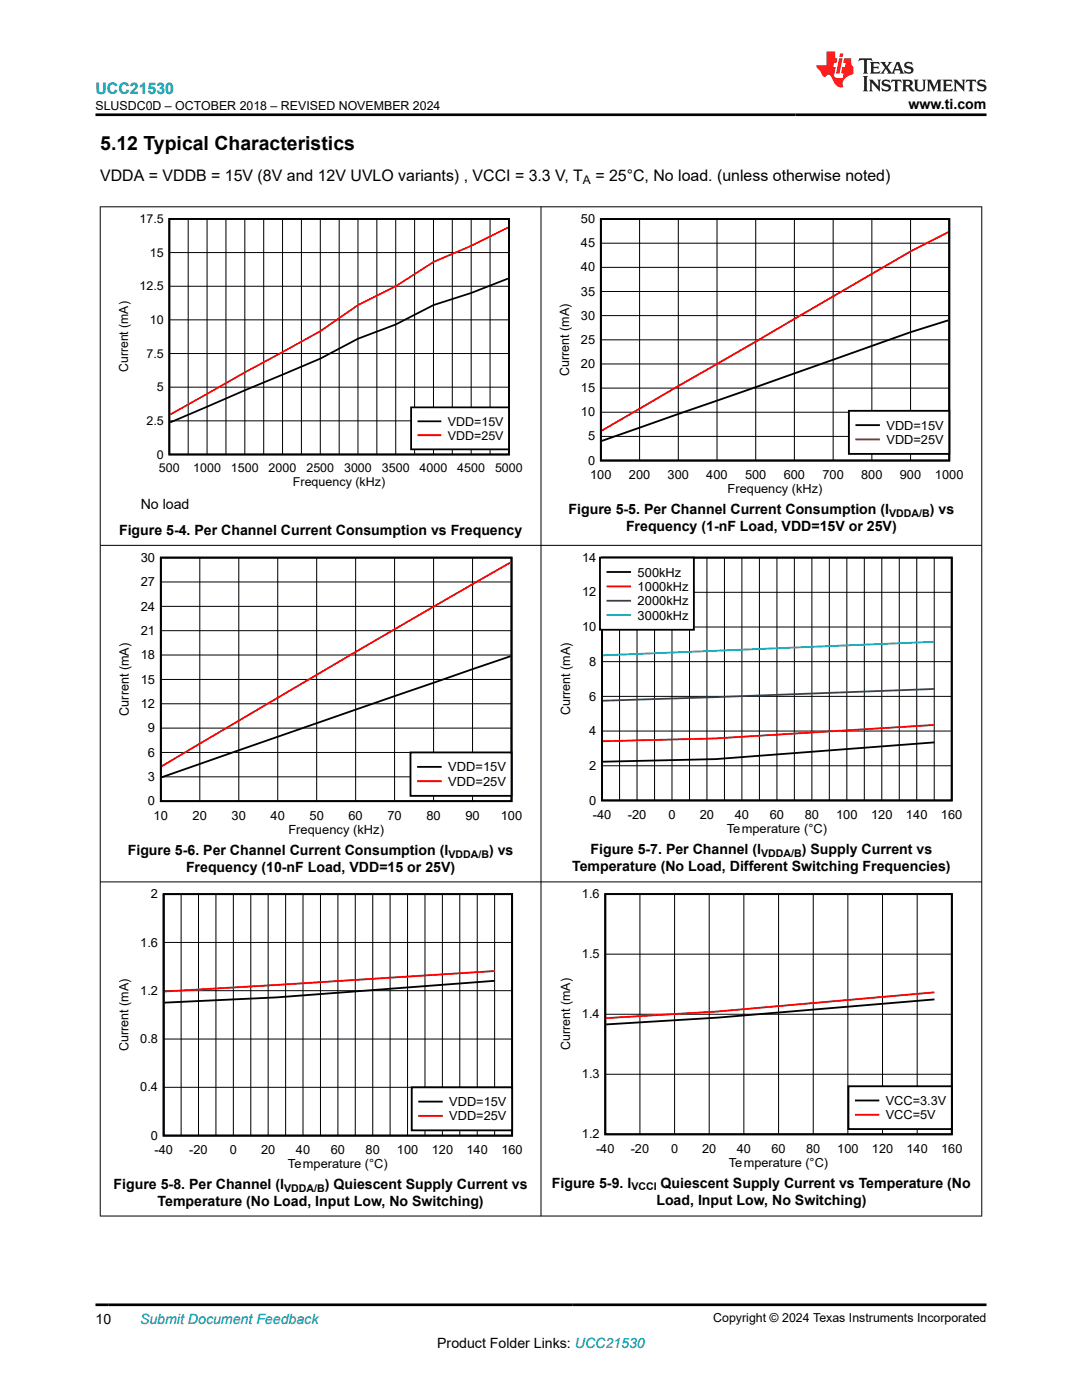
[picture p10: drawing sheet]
<svg xmlns="http://www.w3.org/2000/svg" width="216mm" height="279mm" viewBox="0 0 216 279" stroke-linecap="round" stroke-linejoin="round" font-family="sans-serif">
<path d="M33.8 43.7h67.8v47h-67.8zM101.4 55.6l-7.4 2.9-7.5 2.4-7.5 3.9-7.6 2.8-7.5 4-29.9 12.7" fill="none" stroke="#000" stroke-width=".35"/>
<g fill="none" stroke="#000" stroke-width=".2">
<path d="M33.8 57.1h67.8M33.8 50.4h67.8M37.6 43.7v47M41.3 43.7v47M45.1 43.7v47M48.9 43.7v47M52.6 43.7v47M56.4 43.7v47M60.1 43.7v47M63.9 43.7v47M67.7 43.7v47M71.4 43.7v47"/>
<path d="M75.2 43.7v47M79 43.7v47M82.7 43.7v47M86.5 43.7v47M90.3 43.7v47M94 43.7v47M97.8 43.7v47M33.8 77.3h67.8M33.8 70.6h67.8M33.8 63.8h67.8M33.8 84h67.8"/>
</g>
<path d="M101.4 45.4l-7.4 3.7-7.5 3.2-7.5 4.8-7.6 3.8-7.5 5.2-15 8.2-14.9 8.4" fill="none" stroke="#f00" stroke-width=".35"/>
<path d="M82 81.3h19.6v8.4h-19.6z" fill-rule="evenodd" fill="#fff"/>
<path d="M82 81.3h19.6v8.4h-19.6zM83.5 84.1h4.4" fill="none" stroke="#000" stroke-width=".35"/>
<path d="M83.5 86.9h4.4" fill="none" stroke="#f00" stroke-width=".35"/>
<path d="M119.9 43.7h69.5v48.2h-69.5zM189.2 63.9l-7.5 2.4-61.6 21.7" fill="none" stroke="#000" stroke-width=".37"/>
<g fill="none" stroke="#000" stroke-width=".2">
<path d="M119.9 58.2h69.5M119.9 53.4h69.5M119.9 48.5h69.5M127.6 43.7v48.2M135.3 43.7v48.2M143.1 43.7v48.2M150.8 43.7v48.2M158.5 43.7v48.2M166.2 43.7v48.2M174 43.7v48.2M181.7 43.7v48.2M119.9 77.5h69.5"/>
<path d="M119.9 72.6h69.5M119.9 67.8h69.5M119.9 63h69.5M119.9 87.1h69.5M119.9 82.3h69.5"/>
</g>
<path d="M189.2 46.3l-7.5 3.9-61.6 35.7" fill="none" stroke="#f00" stroke-width=".37"/>
<path d="M169.4 82h20v8.6h-20z" fill-rule="evenodd" fill="#fff"/>
<path d="M169.4 82h20v8.6h-20zM170.9 84.8h4.5M32.1 111.3h70v48.6h-70zM101.9 131l-69.6 24.1" fill="none" stroke="#000" stroke-width=".37"/>
<path d="M170.9 87.7h4.5M101.9 112.2l-30.9 17.9-38.7 22.8" fill="none" stroke="#f00" stroke-width=".37"/>
<g fill="none" stroke="#000" stroke-width=".2">
<path d="M32.1 116.1h70M39.9 111.3v48.6M47.6 111.3v48.6M55.4 111.3v48.6M63.2 111.3v48.6M71 111.3v48.6M78.7 111.3v48.6M86.5 111.3v48.6M94.3 111.3v48.6M32.1 135.6h70M32.1 130.7h70M32.1 125.9h70"/>
<path d="M32.1 121h70M32.1 155h70M32.1 150.2h70M32.1 145.3h70M32.1 140.5h70"/>
</g>
<path d="M81.9 150.2h20.2v8.6h-20.2z" fill-rule="evenodd" fill="#fff"/>
<path d="M120.1 111.3h69.8v48.4h-69.8zM81.9 150.2h20.2v8.6h-20.2zM83.4 153h4.5M186.4 148.2l-43.6 3.3-22.5 .5" fill="none" stroke="#000" stroke-width=".37"/>
<path d="M83.4 155.9h4.5M186.4 144.7l-43.6 2.7-22.5 .5" fill="none" stroke="#f00" stroke-width=".37"/>
<g fill="none" stroke="#000" stroke-width=".2">
<path d="M120.1 118.2h69.8M123.6 111.3v48.5M127.1 111.3v48.5M130.6 111.3v48.5M134.1 111.3v48.5M137.6 111.3v48.5M141.1 111.3v48.5M144.6 111.3v48.5M148 111.3v48.5M151.5 111.3v48.5M155 111.3v48.5M158.5 111.3v48.5"/>
<path d="M162 111.3v48.5M165.5 111.3v48.5M169 111.3v48.5M172.5 111.3v48.5M176 111.3v48.5M179.4 111.3v48.5M182.9 111.3v48.5M186.4 111.3v48.5M120.1 139h69.8M120.1 132h69.8M120.1 125.1h69.8M120.1 152.8h69.8"/>
<path d="M120.1 145.9h69.8"/>
</g>
<path d="M186.4 137.5l-66.1 2.3" fill="none" stroke="#156" stroke-width=".37"/>
<path d="M186.4 128.1l-66.1 2.7" fill="none" stroke="#0bc" stroke-width=".37"/>
<path d="M119.7 111.3h18.8v14.4h-18.8z" fill-rule="evenodd" fill="#fff"/>
<path d="M119.7 111.3h18.8v14.4h-18.8zM121.2 114.2h4.5M32.7 178.4h69.5v48.2h-69.5zM98.7 195.7l-43.4 3.3-22.5 1.1" fill="none" stroke="#000" stroke-width=".37"/>
<path d="M121.2 117h4.5M98.7 193.8l-65.9 4.1" fill="none" stroke="#f00" stroke-width=".37"/>
<path d="M121.2 119.9h4.5" fill="none" stroke="#156" stroke-width=".37"/>
<path d="M121.2 122.8h4.5" fill="none" stroke="#0bc" stroke-width=".37"/>
<g fill="none" stroke="#000" stroke-width=".2">
<path d="M36.1 178.4v48.2M39.6 178.4v48.2M43.1 178.4v48.2M46.6 178.4v48.2M50 178.4v48.2M53.5 178.4v48.2M57 178.4v48.2M60.5 178.4v48.2M63.9 178.4v48.2M67.4 178.4v48.2M70.9 178.4v48.2M74.4 178.4v48.2"/>
<path d="M77.8 178.4v48.2M81.3 178.4v48.2M84.8 178.4v48.2M88.3 178.4v48.2M91.7 178.4v48.2M95.2 178.4v48.2M98.7 178.4v48.2M32.7 197.7h69.5M32.7 188.1h69.5M32.7 217h69.5M32.7 207.4h69.5"/>
</g>
<path d="M82.2 217h20v8.6h-20z" fill-rule="evenodd" fill="#fff"/>
<path d="M120.8 178.4h69.1v48h-69.1zM186.5 199.5l-43.2 3.6-22.4 1.3M82.2 217h20v8.6h-20zM83.7 219.9h4.4" fill="none" stroke="#000" stroke-width=".37"/>
<path d="M186.5 198l-43.2 3.9-22.4 1.3M83.7 222.7h4.4" fill="none" stroke="#f00" stroke-width=".37"/>
<path d="M127.7 178.4v48M134.6 178.4v48M141.5 178.4v48M148.4 178.4v48M155.4 178.4v48M162.3 178.4v48M169.2 178.4v48M176.1 178.4v48M183 178.4v48M120.8 190.4h69.1M120.8 214.4h69.1M120.8 202.4h69.1" fill="none" stroke="#000" stroke-width=".2"/>
<path d="M169.3 216.8h20.6v8.5h-20.6z" fill-rule="evenodd" fill="#fff"/>
<path d="M169.3 216.8h20.6v8.5h-20.6zM170.8 219.6h4.5" fill="none" stroke="#000" stroke-width=".37"/>
<path d="M170.8 222.5h4.5" fill="none" stroke="#f00" stroke-width=".37"/>
<path d="M19.9 41.3h176.1M20 41.2v201.5M107.9 41.2v201.5M195.9 41.2v201.5M19.9 108.8h176.1M19.9 176h176.1M19.9 242.7h176.1" fill="none" stroke="#000" stroke-width=".2"/>
<path d="M171.5 11.6l-.2 .6 .5-.2h.6v.1v2.2l-.2 .4h1l-.2-.4v-2.2v-.1h.5l.6 .2-.2-.6zM173.6 12.4l.2 .3v1.6l-.2 .4h1.9l.1-.6a1.08 1.08 0 0 1-1.3 .2v-.7h.6l.4 .2v-.7l-.4 .2h-.6v-.5l.2-.2a1 1 0 0 1 1 .3l-.1-.5zM175.7 12.4l.9 1.1-1 1.2h.9l-.2-.2 .5-.8 .4 .8-.2 .2h1.6l-.2-.2 .2-.5h.9l.1 .5-.1 .2h.9l-.2-.4-.8-1.9h-.5l-.9 2.1-.9-1.1 .9-1h-.8l.2 .2-.4 .6-.4-.6 .2-.2zM179 12.8l.4 1h-.7zM180.7 12.5a.65 .65 0 0 0-.2 .7 .65 .65 0 0 0 .6 .5l.6 .1 .1 .3a.79 .79 0 0 1-.7 .4 .79 .79 0 0 1-.7-.5l.1 .7 .2-.1a.93 .93 0 0 0 1.1 0 .93 .93 0 0 0 .4-.9 1.46 1.46 0 0 0-1.2-.6l-.1-.3a1.09 1.09 0 0 1 1.2 .2l-.2-.6-.1 .1-.5-.2zM172.2 15.2l.2 .4v2.2l-.2 .4h1l-.2-.4v-2.2l.2-.4zM173.4 15.9l.2 .4v1.5l-.2 .4h.8l-.3-.4 .1-1.3 1.6 1.8v-2l.2-.4h-.7l.1 .2 .1 1.1-1.2-1.3zM176.2 16a.65 .65 0 0 0-.2 .8 .65 .65 0 0 0 .6 .4l.6 .2 .1 .2a.79 .79 0 0 1-.7 .4 .79 .79 0 0 1-.7-.5l.1 .7 .2-.1a.93 .93 0 0 0 1.1 .1 .93 .93 0 0 0 .4-1 1.46 1.46 0 0 0-1.2-.5l-.1-.4a1.09 1.09 0 0 1 1.2 .2l-.1-.6-.2 .1-.5-.1zM177.9 15.9l-.1 .6a.63 .63 0 0 1 .8-.3v1.6l-.3 .4h1l-.2-.4v-1.6a.66 .66 0 0 1 .8 .3l-.1-.6zM180 15.9l.2 .4v1.5l-.2 .4h1l-.2-.2-.1-.7h.5l.1 .2a.79 .79 0 0 0 1.2 .6l-1-.9a.61 .61 0 0 0 .6-.6 .61 .61 0 0 0-.5-.7zM180.8 16.2h.1a.47 .47 0 0 1 .5 .1 .47 .47 0 0 1 .1 .5l-.1 .1-.7 .1zM182.3 15.9l.2 .2a2.27 2.27 0 0 0 .4 2 1.04 1.04 0 0 0 1.7-.7v-1.3l.2-.2h-.8l.2 .4v1.1a.6 .6 0 0 1-.6 .6 .6 .6 0 0 1-.6-.6v-1.1l.3-.4zM184.9 15.9l.2 .4v1.5l-.2 .4h.8l-.3-.4v-1.4l.9 1.9 .9-1.9v1.4l-.3 .4h1l-.2-.4v-1.5l.2-.4h-.8l-.7 1.5-.6-1.5zM188.1 15.9l.2 .4v1.5l-.2 .4h1.9l.1-.6a1.09 1.09 0 0 1-1.3 .2v-.7h.6l.4 .2v-.6l-.4 .2h-.6v-.6l.2-.1a1.01 1.01 0 0 1 1 .3l-.1-.6zM190.2 15.9l.3 .4v1.5l-.3 .4h.8l-.2-.4v-1.3l1.6 1.8v-2l.2-.4h-.7l.2 .2v1.1l-1.2-1.3zM192.8 15.9l-.1 .6a.63 .63 0 0 1 .8-.3v1.6l-.3 .4h1l-.2-.4v-1.6a.66 .66 0 0 1 .8 .3l-.1-.6zM195.2 16a.65 .65 0 0 0-.2 .8 .65 .65 0 0 0 .6 .4l.6 .2 .2 .2a.79 .79 0 0 1-.7 .4 .79 .79 0 0 1-.7-.5l.1 .7 .2-.1a.93 .93 0 0 0 1 .1 .93 .93 0 0 0 .5-1 1.46 1.46 0 0 0-1.3-.5v-.4a1.09 1.09 0 0 1 1.2 .2l-.2-.6-.2 .1-.5-.1z" fill="#231f20"/>
<path d="M164.9 10.3v2.7h-2l.1 .4 .8 1a.95 .95 0 0 0 1 .9 .59 .59 0 0 1 .5-.4 .59 .59 0 0 1 .5 .3l.4 .8a1.59 1.59 0 0 0 2.1 1.4 1.61 1.61 0 0 1 1-2.3l1-.3-.1-1.5a1.59 1.59 0 0 1-.3-1.7h-1.5l-.2 .9h.6l-.2 .9h-.5l-.2 .9v.3l.4 .1-.1 .9h-.7a.73 .73 0 0 1-1-.7l.3-1.5h-.5l.1-.9h.5l.2-.9h-.5v-1.3zM167.4 11.6l-.6 3.1h.7l.6-3.1zM167.6 10.7l-.1 .6h.7l.1-.6z" fill="#ed1c24"/>
<path d="M19 22.9h177.8M19 260.4h177.8" fill="none" stroke="#000" stroke-width=".53"/>
<text font-size="3.9" x="20" y="29.9">5.12 Typical Characteristics</text>
<text font-size="3.2" fill="#00f" x="19" y="18.7">UCC21530</text>
<g font-size="3.2">
<text x="20" y="36.1">VDDA = VDDB = 15V (8V and 12V UVLO variants) , VCCI = 3.3 V, T</text>
<text x="118.8" y="36.1">= 25°C, No load. (unless otherwise noted)</text>
</g>
<g font-size="2.8">
<text x="181.3" y="21.8">www.ti.com</text>
<text x="28.1" y="101.6">No load</text>
<text x="23.8" y="106.8">Figure 5-4. Per Channel Current Consumption vs Frequency</text>
<text x="113.4" y="102.6">Figure 5-5. Per Channel Current Consumption (I</text>
<text x="124.9" y="106">Frequency (1-nF Load, VDD=15V or 25V)</text>
<text x="185.5" y="102.6">) vs</text>
<text x="25.5" y="170.6">Figure 5-6. Per Channel Current Consumption (I</text>
<text x="97.6" y="170.6">) vs</text>
<text x="114.2" y="173.8">Temperature (No Load, Different Switching Frequencies)</text>
<text x="117.8" y="170.4">Figure 5-7. Per Channel (I</text>
<text x="160" y="170.4">) Supply Current vs</text>
<text x="37.1" y="174">Frequency (10-nF Load, VDD=15 or 25V)</text>
<text x="22.7" y="237.3">Figure 5-8. Per Channel (I</text>
<text x="64.8" y="237.3">) Quiescent Supply Current vs</text>
<text x="110.1" y="237">Figure 5-9. I</text>
<text x="131.8" y="237">Quiescent Supply Current vs Temperature (No</text>
<text x="31.4" y="240.7">Temperature (No Load, Input Low, No Switching)</text>
<text x="131" y="240.4">Load, Input Low, No Switching)</text>
<text x="19" y="264.2">10</text>
<text x="87.2" y="269">Product Folder Links: UCC21530</text>
</g>
<text font-size="2.8" fill="#00f" x="27.9" y="264.2">Submit Document Feedback</text>
<g font-size="2.6">
<text x="113.6" y="75" transform="rotate(-90 113.6 75)">Current (mA)</text>
<text x="25.7" y="142.9" transform="rotate(-90 25.7 142.9)">Current (mA)</text>
<text x="113.8" y="142.8" transform="rotate(-90 113.8 142.8)">Current (mA)</text>
<text x="25.6" y="209.7" transform="rotate(-90 25.6 209.7)">Current (mA)</text>
</g>
<g font-size="2.5">
<text x="19.1" y="21.9">SLUSDC0D – OCTOBER 2018 – REVISED NOVEMBER 2024</text>
<text x="115.9" y="44.5">50</text>
<text x="115.9" y="49.4">45</text>
<text x="115.9" y="59">35</text>
<text x="115.9" y="54.2">40</text>
<text x="115.9" y="63.8">30</text>
<text x="115.9" y="68.6">25</text>
<text x="25.6" y="74.2" transform="rotate(-90 25.6 74.2)">Current (mA)</text>
<text x="115.9" y="73.5">20</text>
<text x="115.9" y="83.1">10</text>
<text x="115.9" y="78.3">15</text>
<text x="117.3" y="87.9">5</text>
<text x="176.9" y="85.7">VDD</text>
<text x="176.9" y="88.6">VDD</text>
<text x="182.3" y="85.7">=15V</text>
<text x="182.3" y="88.6">=25V</text>
<text x="117.3" y="92.7">0</text>
<text x="117.8" y="95.6">100</text>
<text x="125.5" y="95.6">200</text>
<text x="133.2" y="95.6">300</text>
<text x="140.9" y="95.6">400</text>
<text x="148.7" y="95.6">500</text>
<text x="156.4" y="95.6">600</text>
<text x="164.1" y="95.6">700</text>
<text x="171.8" y="95.6">800</text>
<text x="179.6" y="95.6">900</text>
<text x="186.6" y="95.6">1000</text>
<text x="145.2" y="98.4">Frequency (kHz)</text>
<text x="28.1" y="112.1">30</text>
<text x="116.1" y="112.1">14</text>
<text x="28.1" y="117">27</text>
<text x="116.1" y="119">12</text>
<text x="127.2" y="115.1">500kH</text>
<text x="127.2" y="117.9">1000k</text>
<text x="134.3" y="117.9">Hz</text>
<text x="134.7" y="115.1">z</text>
<text x="28.1" y="121.8">24</text>
<text x="116.1" y="126">10</text>
<text x="127.2" y="120.8">2000k</text>
<text x="127.2" y="123.7">3000k</text>
<text x="134.3" y="120.8">Hz</text>
<text x="134.3" y="123.7">Hz</text>
<text x="28.1" y="131.6">18</text>
<text x="28.1" y="126.7">21</text>
<text x="28.1" y="136.4">15</text>
<text x="117.6" y="132.9">8</text>
<text x="28.1" y="141.3">12</text>
<text x="117.6" y="139.8">6</text>
<text x="29.5" y="146.1">9</text>
<text x="117.6" y="146.7">4</text>
<text x="29.5" y="155.9">3</text>
<text x="29.5" y="151">6</text>
<text x="89.5" y="153.9">VDD</text>
<text x="94.9" y="153.9">=15V</text>
<text x="117.6" y="153.7">2</text>
<text x="29.5" y="160.7">0</text>
<text x="89.5" y="156.8">VDD</text>
<text x="94.9" y="156.8">=25V</text>
<text x="117.6" y="160.6">0</text>
<text x="30.7" y="163.6">10</text>
<text x="38.4" y="163.6">20</text>
<text x="46.2" y="163.6">30</text>
<text x="54" y="163.6">40</text>
<text x="57.5" y="166.5">Frequency (kHz)</text>
<text x="61.8" y="163.6">50</text>
<text x="69.5" y="163.6">60</text>
<text x="77.3" y="163.6">70</text>
<text x="85.1" y="163.6">80</text>
<text x="92.9" y="163.6">90</text>
<text x="99.9" y="163.6">100</text>
<text x="118.3" y="163.4">-40</text>
<text x="125.3" y="163.4">-20</text>
<text x="133.4" y="163.4">0</text>
<text x="139.6" y="163.4">20</text>
<text x="145" y="166.3">Temperature (°C)</text>
<text x="146.6" y="163.4">40</text>
<text x="153.6" y="163.4">60</text>
<text x="160.6" y="163.4">80</text>
<text x="166.8" y="163.4">100</text>
<text x="173.8" y="163.4">120</text>
<text x="180.8" y="163.4">140</text>
<text x="187.8" y="163.4">160</text>
<text x="30.1" y="179.3">2</text>
<text x="116.1" y="179.3">1.6</text>
<text x="28" y="188.9">1.6</text>
<text x="116.1" y="191.2">1.5</text>
<text x="28" y="198.5">1.2</text>
<text x="116.1" y="203.2">1.4</text>
<text x="28" y="208.2">0.8</text>
<text x="113.8" y="209.6" transform="rotate(-90 113.8 209.6)">Current (mA)</text>
<text x="116.1" y="215.2">1.3</text>
<text x="28" y="217.8">0.4</text>
<text x="89.6" y="220.7">VDD=15</text>
<text x="99.4" y="220.7">V</text>
<text x="176.8" y="220.5">VCC=</text>
<text x="183.6" y="220.5">3.3V</text>
<text x="30.1" y="227.5">0</text>
<text x="89.6" y="223.6">VDD=25</text>
<text x="99.4" y="223.6">V</text>
<text x="116.1" y="227.2">1.2</text>
<text x="176.8" y="223.3">VCC=</text>
<text x="183.6" y="223.3">5V</text>
<text x="30.8" y="230.3">-40</text>
<text x="37.8" y="230.3">-20</text>
<text x="45.8" y="230.3">0</text>
<text x="52.1" y="230.3">20</text>
<text x="57.5" y="233.2">Temperature (°C)</text>
<text x="59" y="230.3">40</text>
<text x="66" y="230.3">60</text>
<text x="73" y="230.3">80</text>
<text x="79.2" y="230.3">100</text>
<text x="86.1" y="230.3">120</text>
<text x="93.1" y="230.3">140</text>
<text x="100" y="230.3">160</text>
<text x="118.9" y="230">-40</text>
<text x="125.9" y="230">-20</text>
<text x="133.9" y="230">0</text>
<text x="140.1" y="230">20</text>
<text x="145.4" y="232.9">Temperature (°C)</text>
<text x="147" y="230">40</text>
<text x="153.9" y="230">60</text>
<text x="160.9" y="230">80</text>
<text x="167.1" y="230">100</text>
<text x="174" y="230">120</text>
<text x="180.9" y="230">140</text>
<text x="187.8" y="230">160</text>
<text x="142.3" y="263.9">Copyright © 2024 Texas Instruments Incorporated</text>
</g>
<g font-size="2.4">
<text x="116.3" y="36.7">A</text>
<text x="27.8" y="44.5">17.5</text>
<text x="29.9" y="51.2">15</text>
<text x="27.8" y="57.9">12.5</text>
<text x="29.9" y="64.6">10</text>
<text x="29.2" y="71.4">7.5</text>
<text x="31.3" y="78.1">5</text>
<text x="29.2" y="84.8">2.5</text>
<text x="89.3" y="84.9">VDD</text>
<text x="89.3" y="87.7">VDD</text>
<text x="94.6" y="84.9">=15V</text>
<text x="94.6" y="87.7">=25V</text>
<text x="31.3" y="91.5">0</text>
<text x="31.7" y="94.3">500</text>
<text x="38.5" y="94.3">1000</text>
<text x="46.1" y="94.3">1500</text>
<text x="53.6" y="94.3">2000</text>
<text x="61.1" y="94.3">2500</text>
<text x="68.6" y="94.3">3000</text>
<text x="76.2" y="94.3">3500</text>
<text x="83.7" y="94.3">4000</text>
<text x="91.2" y="94.3">4500</text>
<text x="98.8" y="94.3">5000</text>
<text x="58.4" y="97.1">Frequency (kHz)</text>
</g>
<g font-size="2.1">
<text x="177.4" y="103.1">VDDA/B</text>
<text x="89.5" y="171.2">VDDA/B</text>
<text x="151.9" y="171">VDDA/B</text>
<text x="56.7" y="237.9">VDDA/B</text>
<text x="126" y="237.6">VCCI</text>
</g>
</svg>
